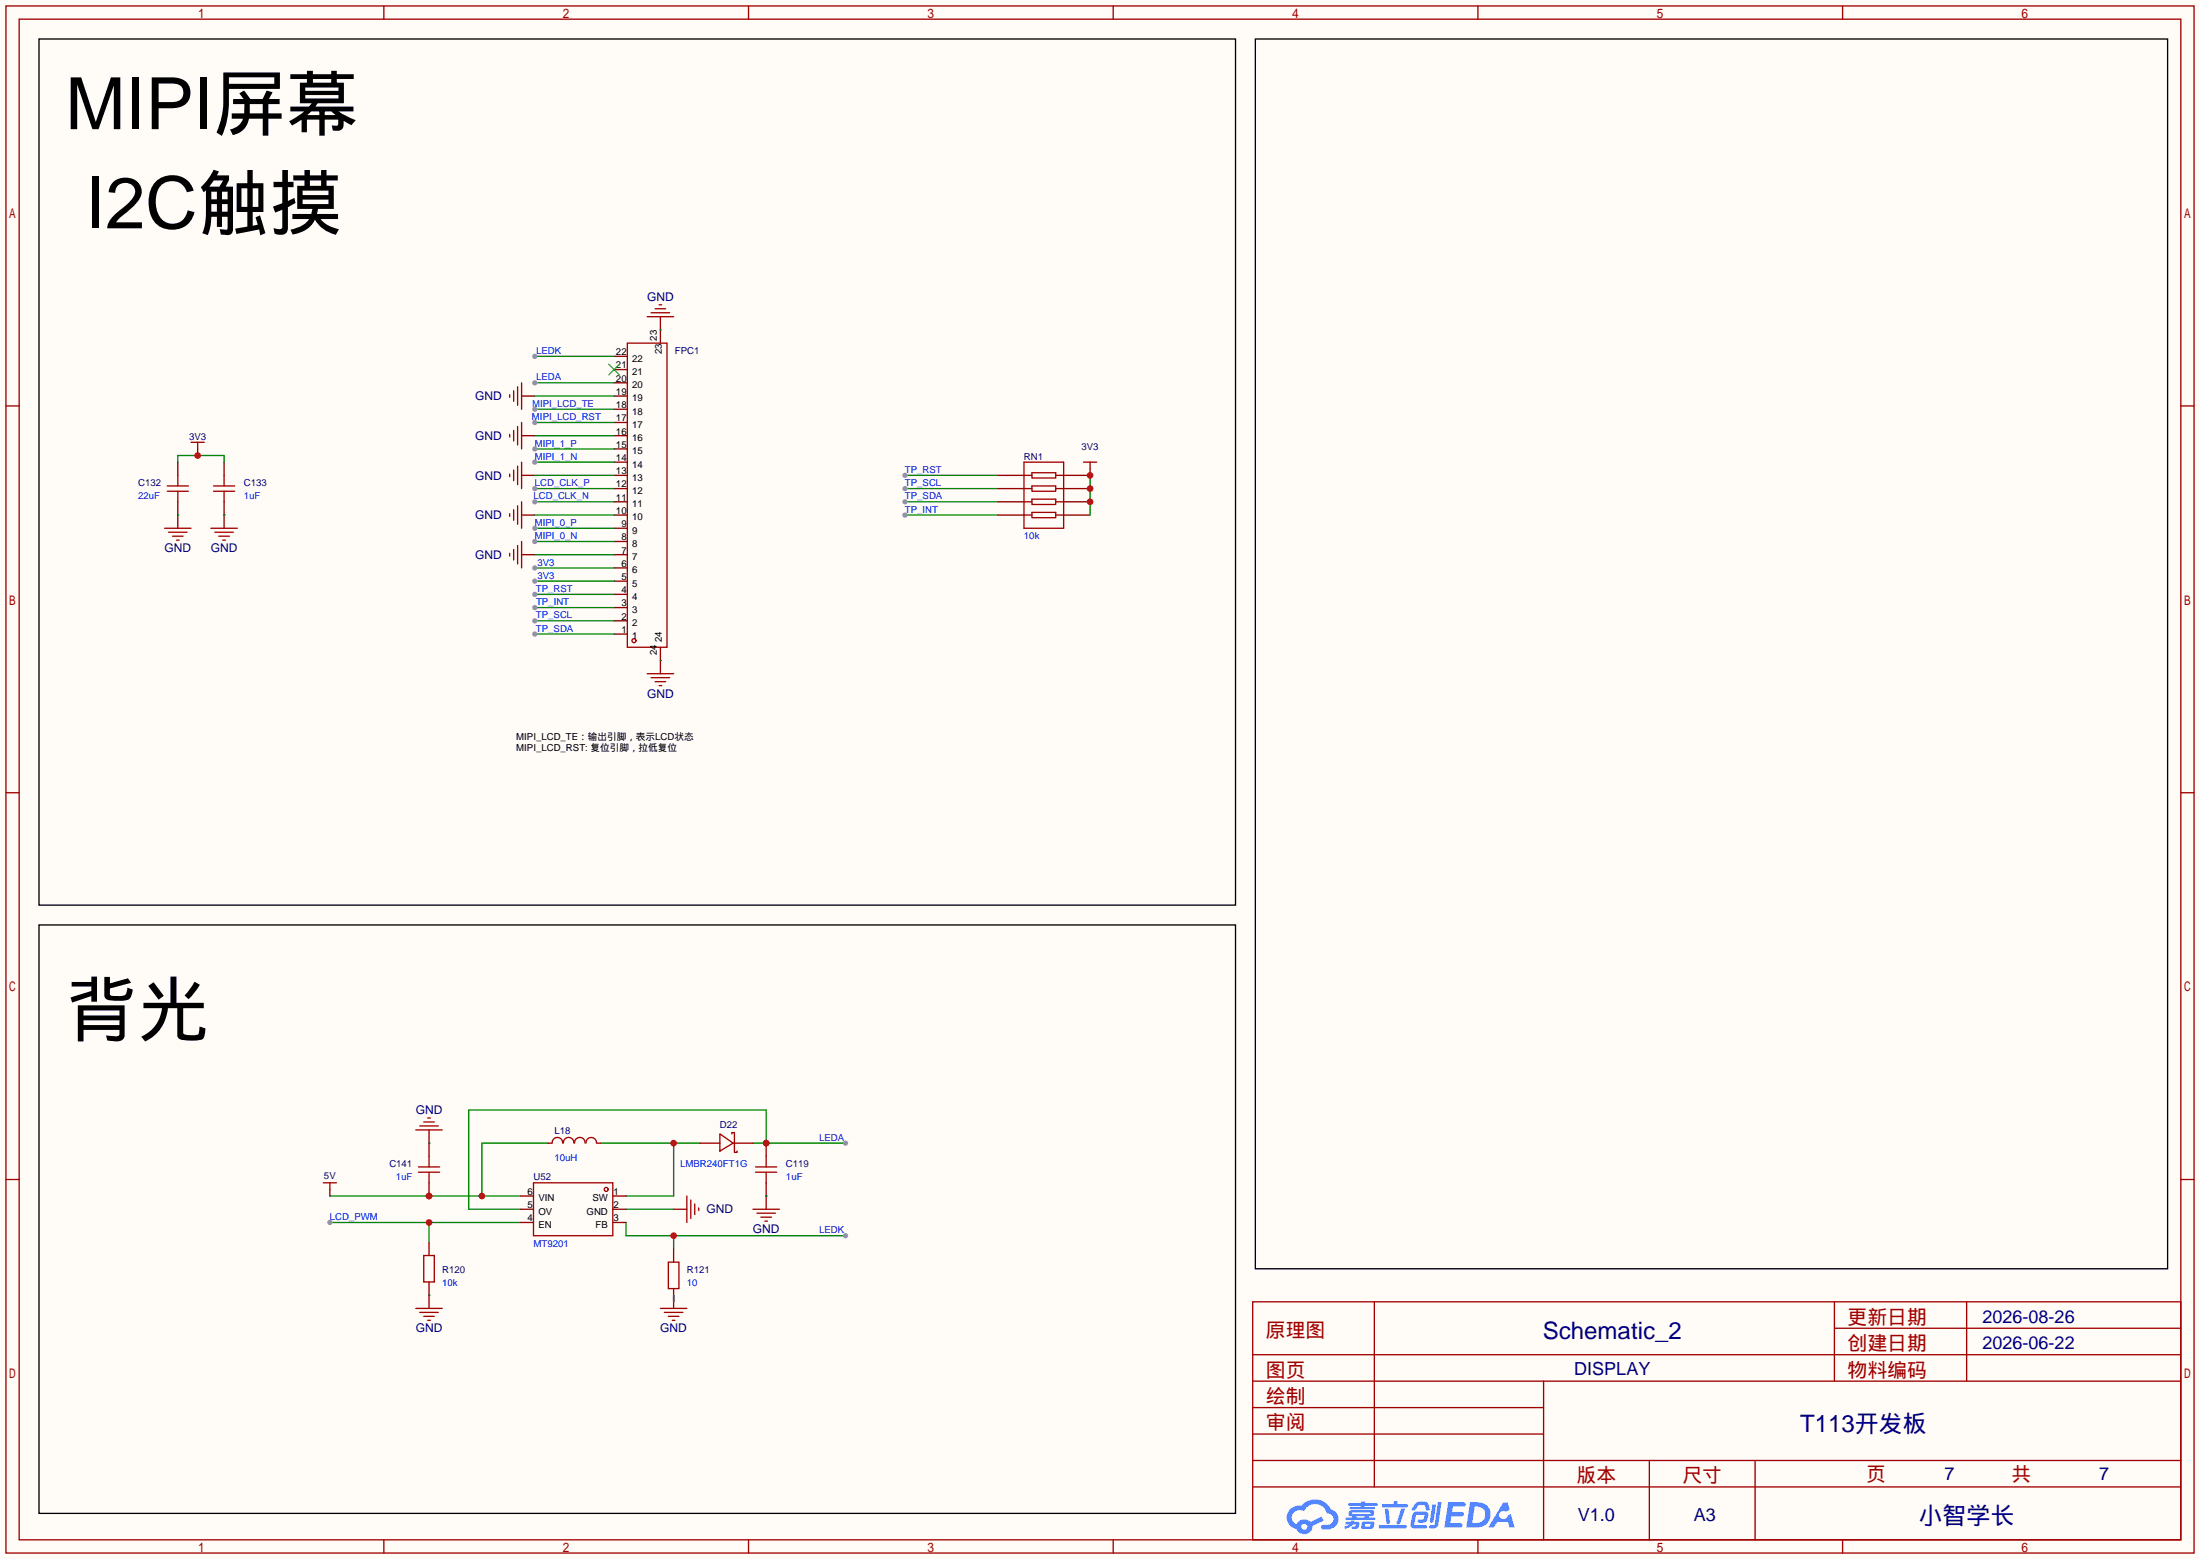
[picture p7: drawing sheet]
<svg xmlns="http://www.w3.org/2000/svg" width="423mm" height="299mm" viewBox="0 0 423 299" stroke-linecap="round" stroke-linejoin="round" font-family="sans-serif">
<path d="M0 0h422.7v299.5h-422.7z" fill="#fffcf7"/>
<g fill="none" stroke="#a10000" stroke-width=".25">
<path d="M1.1 1.1h420.4v297.2h-420.4zM3.7 3.7h415.3v292.1h-415.3zM73.7 1.1v2.6M143.8 1.1v2.6M213.9 1.1v2.6M283.9 1.1v2.6M354 1.1v2.6M1.1 78h2.6M419 78h2.5M1.1 152.3h2.6M419 152.3h2.5M1.1 226.6h2.6"/>
<path d="M419 226.6h2.5M240.7 250.1h178.3v45.7h-178.3zM264 250.1v35.5M352.4 250.1v15.2M352.4 255.1h66.6M377.8 250.1v15.2M240.7 270.4h55.8M240.7 265.3h178.3M240.7 275.5h55.8M240.7 260.2h178.3M296.5 265.3v30.5M73.7 295.8v2.5"/>
<path d="M143.8 295.8v2.5M213.9 295.8v2.5M240.7 285.6h178.3M240.7 280.5h178.3M283.9 295.8v2.5M316.9 280.5v15.3M337.2 280.5v15.3M354 295.8v2.5"/>
</g>
<g fill="#5487ff">
<path d="M278.2 288.5h2.2a.97 .97 0 0 1 1.2 .5 .53 .53 0 0 1-.7 .4h-1.8l-.1 1h1.8a.43 .43 0 0 1 .4 .5 .43 .43 0 0 1-.4 .4h-2l-.2 1.3h1.7a.45 .45 0 0 1 .6 .2 .45 .45 0 0 1-.1 .6h-3.3z"/>
<path d="M288.8 288.6h.8l.4 1.4-.7 .4a.82 .82 0 0 0-1.1 .1 .82 .82 0 0 0 0 1.2 .82 .82 0 0 0 1.2-.1l.3-.5 .6-.3 .7 2.6h-1l-.3-1h-2.1l-.6 1h-1z"/>
<path d="M275.2 289h.7l-.5 3.2a.36 .36 0 0 1-.4 .3 .36 .36 0 0 1-.3-.3z"/>
<path d="M276.2 288.5h.7l-.6 4.3a1.13 1.13 0 0 1-1.7 .6l.1-.4 .8-.1 .1-.1z"/>
<path d="M271.9 288.8l.6-.3h1.1a.77 .77 0 0 1 .8 .5l.3 1-.1 .1h-.6l-.3-.9-.2-.1h-1l-.7 1h-.6v-.2z"/>
<path d="M271.5 290.7l.5-.4h1.7a.66 .66 0 0 1 .6 1l-.1 .4a.81 .81 0 0 1-.9 .8h-.6a.32 .32 0 0 1-.3-.4 .32 .32 0 0 1 .3-.2l.8-.1 .2-.8h-1.7l-.3 1.9 2.2 .1a.32 .32 0 0 1 .3 .3 .32 .32 0 0 1-.4 .3h-2.2l-.5-.3-.1-.5z"/>
<path d="M264.9 293h5.1a.33 .33 0 0 1 .3 .3 .33 .33 0 0 1-.4 .3h-4.9l-.1-.1z"/>
<path d="M269.2 289.8h.7l-.6 2a1.04 1.04 0 0 1-.7 1l-.3-.3z"/>
<path d="M266 289.8h.7l.3 2.6a.34 .34 0 0 1-.3 .4 .34 .34 0 0 1-.3-.3z"/>
<path d="M265.5 288.9h2.2l.2-.5h.6l-.1 .5h1.8a.32 .32 0 0 1 .3 .4 .32 .32 0 0 1-.3 .3h-4.5l-.2-.2z"/>
<path d="M258.5 292.3h1l.1-.2h.6l-.1 .2 .9 .1a.82 .82 0 0 1-.6 1.3h-.7v-.5l.7-.1v-.3h-.5l-.4 .4-1.1 .5-.2-.4 1-.5h-.7z"/>
<path d="M259.1 288.8h2.4l.1-.4h.7l-.1 .4h2.2l.3 .2-.3 .2h-2.2l-.1 .3h1.8l.3 .2-.3 .2h-4.5l-.1-.2v-.2h2.1v-.3h-2.2l-.2-.1z"/>
<path d="M282.4 288.5l-.7 4.9h1.7a2.47 2.47 0 0 0 2.8-1.7 2.47 2.47 0 0 0-1.4-3zM283.3 289.4a1.61 1.61 0 0 1 2.1 1.4 1.61 1.61 0 0 1-1.9 1.8h-.7z"/>
<path d="M259.2 290.3a.55 .55 0 0 0-.1 .7 .55 .55 0 0 0 .7 .2l.1 .3h-1.4v.4h5.5l.2-.1-.2-.3h-1.1l.1-.3a.7 .7 0 0 0 .9-.2 .7 .7 0 0 0-.1-.9h-4.1zM259.8 290.5h3.4l.1 .1-.2 .3h-3.2l-.1-.2zM260.6 291.2h1.6l-.1 .3h-1.5z"/>
<path d="M261.7 292.4a1.05 1.05 0 0 0 0 1.2 2.91 2.91 0 0 0 2.1-.1 .98 .98 0 0 0 .1-1.2l-1.7-.1zM262.3 292.7h.8h.2l-.1 .4-.2 .2-.8-.1z"/>
<path d="M247.9 289.9a2.23 2.23 0 0 0-.6 2.3 2.23 2.23 0 0 0 1.8 1.5 1.58 1.58 0 0 0 1.7 1 1.58 1.58 0 0 0 1.3-1.6l2.2-1-.5-.8-2.1 1a1.65 1.65 0 0 0-2.6 .5 1.45 1.45 0 0 1-.8-2 1.45 1.45 0 0 1 2-.6l.3 .1a2.3 2.3 0 0 1 2.3-1.4 2.3 2.3 0 0 1 2 1.8 1.12 1.12 0 0 1 1.3 1 1.12 1.12 0 0 1-1.1 1.2h-.7a.45 .45 0 0 0-.6 .4 .45 .45 0 0 0 .4 .5 2.21 2.21 0 0 0 2.3-.6 2.21 2.21 0 0 0 .5-2.2 2.13 2.13 0 0 0-1.4-1.1 3.3 3.3 0 0 0-5.5-.7l-1.2 .1zM250 293.3a.6 .6 0 0 1 1.2 0 .6 .6 0 0 1-1.2 0z"/>
</g>
<path d="M191.6 91.3h5.1M191.6 93.9h5.1M191.6 96.4h5.1M191.6 98.9h5.1M204.3 91.3h5.1M204.3 93.9h5.1M204.3 96.4h5.1M204.3 98.9h5.1" fill="none" stroke="#870000" stroke-width=".25"/>
<g fill="none" stroke="#a10000" stroke-width=".25">
<path d="M196.7 98.9h1.5M196.7 88.8h7.6v12.7h-7.6zM196.7 91.3h1.5M196.7 96.4h1.5M196.7 93.9h1.5M198.2 90.8h4.6v1h-4.6zM198.2 93.3h4.6v1.1h-4.6zM198.2 95.9h4.6v1h-4.6zM198.2 98.4h4.6v1h-4.6zM202.8 98.9h1.5M202.8 91.3h1.5M202.8 96.4h1.5"/>
<path d="M202.8 93.9h1.5"/>
</g>
<path d="M173.9 91.3h17.7" fill="none" stroke="#008700" stroke-width=".25"/>
<circle cx="173.9" cy="91.3" r=".51" fill="#999"/>
<path d="M173.9 93.9h17.7" fill="none" stroke="#008700" stroke-width=".25"/>
<circle cx="173.9" cy="93.9" r=".51" fill="#999"/>
<path d="M173.9 96.4h17.7" fill="none" stroke="#008700" stroke-width=".25"/>
<circle cx="173.9" cy="96.4" r=".51" fill="#999"/>
<path d="M173.9 98.9h17.7" fill="none" stroke="#008700" stroke-width=".25"/>
<circle cx="173.9" cy="98.9" r=".51" fill="#999"/>
<path d="M209.4 90v1.3" fill="none" stroke="#870000" stroke-width=".25"/>
<path d="M208.2 88.8h2.5M209.4 88.8v1.2" fill="none" stroke="#a10000" stroke-width=".25"/>
<path d="M209.4 91.3v7.6" fill="none" stroke="#008700" stroke-width=".25"/>
<g fill="#c00">
<circle cx="209.4" cy="93.9" r=".63"/>
<circle cx="209.4" cy="91.3" r=".63"/>
<circle cx="209.4" cy="96.4" r=".63"/>
</g>
<path d="M63.4 234.8h36.5M82.4 234.8v3.8" fill="none" stroke="#008700" stroke-width=".25"/>
<circle cx="82.4" cy="234.8" r=".63" fill="#c00"/>
<circle cx="63.4" cy="234.8" r=".51" fill="#999"/>
<path d="M82.4 238.6v2.6M82.4 246.3v5" fill="none" stroke="#870000" stroke-width=".25"/>
<path d="M79.9 251.3h5.1M80.6 252.1h3.6M81.4 241.2h2v5.1h-2zM81.4 252.9h2M82.2 253.6h.5" fill="none" stroke="#a10000" stroke-width=".25"/>
<path d="M105.3 219.6h-12.7v10.1M63.4 229.7h36.5M82.4 248.8h.1" fill="none" stroke="#008700" stroke-width=".25"/>
<g fill="#c00">
<circle cx="92.6" cy="229.7" r=".63"/>
<circle cx="82.4" cy="229.7" r=".63"/>
</g>
<path d="M82.4 217v2.6" fill="none" stroke="#870000" stroke-width=".25"/>
<path d="M79.9 217h5.1M80.6 216.3h3.6M81.4 215.5h2M82.2 214.8h.5" fill="none" stroke="#a10000" stroke-width=".25"/>
<path d="M115.4 219.6h19.1M129.4 219.6v10.1h-9.1" fill="none" stroke="#008700" stroke-width=".25"/>
<circle cx="129.4" cy="219.6" r=".63" fill="#c00"/>
<path d="M144.7 219.6h17.7M147.2 219.6v-6.4h-57.2v19.1h9.9" fill="none" stroke="#008700" stroke-width=".25"/>
<circle cx="147.2" cy="219.6" r=".63" fill="#c00"/>
<circle cx="162.4" cy="219.6" r=".51" fill="#999"/>
<path d="M120.3 234.8v2.6h42.1M129.4 237.4v2.5" fill="none" stroke="#008700" stroke-width=".25"/>
<circle cx="129.4" cy="237.4" r=".63" fill="#c00"/>
<circle cx="162.4" cy="237.4" r=".51" fill="#999"/>
<path d="M147.2 219.6v2.5M129.4 239.9v2.5M129.4 232.3h2.6M129.4 247.5v3.8" fill="none" stroke="#870000" stroke-width=".25"/>
<path d="M132 229.7v5.1M132.7 230.5v3.6M133.5 231.3v2M134.2 232v.5M147.2 225.2v2M126.9 251.3h5.1M127.6 252.1h3.6M128.4 242.4h2v5.1h-2zM128.4 252.9h2M129.2 253.6h.5" fill="none" stroke="#a10000" stroke-width=".25"/>
<path d="M120.3 232.3h9.1M129.4 248.8v1.3" fill="none" stroke="#008700" stroke-width=".25"/>
<circle cx="147.2" cy="219.6" r=".63" fill="#c00"/>
<g fill="none" stroke="#a10000" stroke-width=".25">
<path d="M125.9 59.3h2M126.6 58.5h.5M97.9 75.8v.5M98.7 75.1v2M99.4 74.3v3.6M100.2 73.5v5.1M124.3 60.8h5.1M125.1 60.1h3.6M32.1 93.3h4.1M32.1 94.4h4.1M34.2 91.3v2M34.2 94.4v2"/>
<path d="M41 93.3h4.1M41 94.4h4.1M43.1 91.3v2M43.1 94.4v2M97.9 83.4v.5M97.9 91.1v.5M97.9 98.7v.5M98.7 82.7v2M98.7 90.3v2M98.7 97.9v2M99.4 81.9v3.6M99.4 89.5v3.6"/>
<path d="M99.4 97.2v3.5M100.2 81.2v5M100.2 88.8v5.1M100.2 96.4v5.1M31.6 101.5h5.1M32.4 102.2h3.5M33.1 103h2.1M33.9 103.8h.5M40.5 101.5h5.1M41.3 102.2h3.5M42 103h2.1M42.8 103.8h.5"/>
<path d="M97.9 106.3v.5M98.7 105.5v2.1M99.4 104.8v3.5M100.2 104v5.1M124.3 129.4h5.1M125.1 130.2h3.6M125.9 130.9h2M126.6 131.7h.5M106.1 219.6a1.01 1.01 0 0 1 1-1.1 1.01 1.01 0 0 1 1 1.1M108.2 219.6a1.01 1.01 0 0 1 1-1.1 1.01 1.01 0 0 1 1.1 1.1M110.4 219.6a1.01 1.01 0 0 1 1-1.1 1.01 1.01 0 0 1 1 1.1M112.6 219.6a1.01 1.01 0 0 1 1-1.1 1.01 1.01 0 0 1 1 1.1"/>
<path d="M138.3 217.8l2.5 1.8-2.5 1.5zM140.6 217.8v-.2h.5v3.8h.5v-.3M82.4 222.1v2.1M102.5 227.2h15.2v10.2h-15.2zM144.7 232.3h5M145.2 224.2h4M145.2 225.2h4M145.4 233h3.6M146.2 233.8h2M146.9 234.6h.5M147.2 222.1v2.1"/>
<circle cx="116.5" cy="228.5" r=".38"/>
</g>
<g fill="none" stroke="#870000" stroke-width=".25">
<path d="M100.2 76.1h2.5M126.9 60.8v2.6M34.2 88.8v2.5M34.2 96.4v5.1M43.1 88.8v2.5M43.1 96.4v5.1M100.2 98.9h2.5M100.2 91.3h2.5M100.2 83.7h2.5M100.2 106.6h2.5M126.9 126.9v2.5M105.3 219.6h.7"/>
<path d="M114.7 219.6h.7M134.5 219.6h3.8M140.8 219.6h3.9M82.4 227.2v2.5M99.9 229.7h2.6M99.9 232.3h2.6M99.9 234.8h2.6M117.7 229.7h2.6M117.7 232.3h2.6M117.7 234.8h2.6M147.2 227.2v5.1"/>
</g>
<path d="M34.2 98.9h.1M34.2 88.8v-1.3h8.9v1.3M43.1 98.9h.1M147.2 229.7h.1" fill="none" stroke="#008700" stroke-width=".25"/>
<circle cx="82.4" cy="229.7" r=".63" fill="#c00"/>
<path d="M62.1 227.2h2.5M63.4 227.2v1.3M80.4 225.2h4.1M80.4 224.2h4.1M82.4 225.2v2" fill="none" stroke="#a10000" stroke-width=".25"/>
<path d="M38 86.2v1.3M82.4 219.6v2.5M63.4 228.5v1.2" fill="none" stroke="#870000" stroke-width=".25"/>
<path d="M82.4 219.6h.1" fill="none" stroke="#008700" stroke-width=".25"/>
<path d="M7.5 7.5h229.9v166.4h-229.9zM241.2 7.5h175.2v236.2h-175.2zM7.5 177.7h229.9v113h-229.9z" fill="none" stroke="#000" stroke-width=".25"/>
<circle cx="38" cy="87.5" r=".63" fill="#c00"/>
<g fill="none" stroke="#a10000" stroke-width=".25">
<path d="M120.5 65.9h7.6v58.4h-7.6zM36.7 85h2.5M38 85v1.2"/>
<circle cx="121.8" cy="123.1" r=".38"/>
</g>
<g fill="none" stroke="#870000" stroke-width=".25">
<path d="M118 78.6h2.5M118 76.1h2.5M118 73.5h2.5M118 71h2.5M118 68.5h2.5M126.9 63.4v2.5M118 98.9h2.5M118 96.4h2.5M118 93.9h2.5M118 91.3h2.5M118 88.8h2.5M118 86.2h2.5"/>
<path d="M118 83.7h2.5M118 81.2h2.5M118 119.3h2.5M118 116.7h2.5M118 114.2h2.5M118 111.6h2.5M118 109.1h2.5M118 106.6h2.5M118 104h2.5M118 101.5h2.5M118 121.8h2.5M126.9 124.3v2.6"/>
</g>
<path d="M117 70l2 2M119 70l-2 2" fill="none" stroke="#3c3" stroke-width=".25"/>
<path d="M102.7 68.5h15.3" fill="none" stroke="#008700" stroke-width=".25"/>
<circle cx="102.7" cy="68.5" r=".51" fill="#999"/>
<path d="M102.7 73.5h15.3" fill="none" stroke="#008700" stroke-width=".25"/>
<circle cx="102.7" cy="73.5" r=".51" fill="#999"/>
<path d="M102.7 76.1h15.3M102.7 98.9h15.3M102.7 91.3h15.3M102.7 83.7h15.3M102.7 88.8h15.3" fill="none" stroke="#008700" stroke-width=".25"/>
<circle cx="102.7" cy="88.8" r=".51" fill="#999"/>
<path d="M102.7 96.4h15.3M102.7 106.6h15.3" fill="none" stroke="#008700" stroke-width=".25"/>
<circle cx="102.7" cy="96.4" r=".51" fill="#999"/>
<path d="M102.7 119.3h15.3" fill="none" stroke="#008700" stroke-width=".25"/>
<circle cx="102.7" cy="119.3" r=".51" fill="#999"/>
<path d="M102.7 86.2h15.3" fill="none" stroke="#008700" stroke-width=".25"/>
<circle cx="102.7" cy="86.2" r=".51" fill="#999"/>
<path d="M102.7 93.9h15.3" fill="none" stroke="#008700" stroke-width=".25"/>
<circle cx="102.7" cy="93.9" r=".51" fill="#999"/>
<path d="M102.7 121.8h15.3" fill="none" stroke="#008700" stroke-width=".25"/>
<circle cx="102.7" cy="121.8" r=".51" fill="#999"/>
<path d="M102.7 101.5h15.3" fill="none" stroke="#008700" stroke-width=".25"/>
<circle cx="102.7" cy="101.5" r=".51" fill="#999"/>
<path d="M102.7 104h15.3" fill="none" stroke="#008700" stroke-width=".25"/>
<circle cx="102.7" cy="104" r=".51" fill="#999"/>
<path d="M102.7 109.1h15.3" fill="none" stroke="#008700" stroke-width=".25"/>
<circle cx="102.7" cy="109.1" r=".51" fill="#999"/>
<path d="M102.7 111.6h15.3" fill="none" stroke="#008700" stroke-width=".25"/>
<circle cx="102.7" cy="111.6" r=".51" fill="#999"/>
<path d="M102.7 114.2h15.3" fill="none" stroke="#008700" stroke-width=".25"/>
<circle cx="102.7" cy="114.2" r=".51" fill="#999"/>
<path d="M102.7 116.7h15.3" fill="none" stroke="#008700" stroke-width=".25"/>
<circle cx="102.7" cy="116.7" r=".51" fill="#999"/>
<path d="M102.7 78.6h15.3" fill="none" stroke="#008700" stroke-width=".25"/>
<circle cx="102.7" cy="78.6" r=".51" fill="#999"/>
<path d="M102.7 81.2h15.3" fill="none" stroke="#008700" stroke-width=".25"/>
<circle cx="102.7" cy="81.2" r=".51" fill="#999"/>
<path d="M126.9 63.4h.1M126.9 126.9h.1" fill="none" stroke="#008700" stroke-width=".25"/>
<g font-size="13.9">
<text x="12.6" y="24.8">MIPI屏幕</text>
<text x="16.4" y="43.9">I2C触摸</text>
<text x="12.6" y="198.8">背光</text>
</g>
<g font-size="4.6" fill="#000080">
<text x="296.4" y="257.2">Schematic_2</text>
<text x="345.8" y="275">T113开发板</text>
<text x="368.6" y="292.8">小智学长</text>
</g>
<g font-size="3.8" fill="#a00000">
<text x="243.2" y="256.8">原理图</text>
<text x="355" y="254.3">更新日期</text>
<text x="355" y="259.3">创建日期</text>
<text x="243.2" y="269.5">绘制</text>
<text x="243.2" y="264.4">图页</text>
<text x="355" y="264.4">物料编码</text>
<text x="243.2" y="274.6">审阅</text>
<text x="302.9" y="284.7">版本</text>
<text x="323.2" y="284.7">尺寸</text>
<text x="358.5" y="284.5">页</text>
<text x="386.5" y="284.5">共</text>
</g>
<g font-size="3.5" fill="#000080">
<text x="380.9" y="254">2026-08-26</text>
<text x="380.9" y="259.1">2026-06-22</text>
<text x="302.4" y="264.2">DISPLAY</text>
<text x="373.6" y="284.3">7</text>
<text x="403.3" y="284.3">7</text>
<text x="303.1" y="292.1">V1.0</text>
<text x="325.4" y="292.1">A3</text>
</g>
<g font-size="2.3" fill="#000080">
<text x="124.3" y="57.8">GND</text>
<text x="91.3" y="76.9">GND</text>
<text x="91.3" y="84.5">GND</text>
<text x="91.3" y="92.1">GND</text>
<text x="91.3" y="99.7">GND</text>
<text x="31.6" y="106.1">GND</text>
<text x="40.5" y="106.1">GND</text>
<text x="91.3" y="107.4">GND</text>
<text x="124.3" y="134">GND</text>
<text x="79.9" y="214">GND</text>
<text x="135.7" y="233.1">GND</text>
<text x="144.6" y="236.9">GND</text>
<text x="79.9" y="256">GND</text>
<text x="126.8" y="256">GND</text>
</g>
<g font-size="1.8">
<text x="126.2" y="65.4" transform="rotate(-90 126.2 65.4)">23</text>
<text x="118.3" y="70.8">21</text>
<text x="118.3" y="68.2">22</text>
<text x="121.5" y="69.5">22</text>
<text x="127.2" y="68" transform="rotate(-90 127.2 68)">23</text>
<text x="118.3" y="75.8">19</text>
<text x="118.3" y="73.3">20</text>
<text x="121.5" y="77.1">19</text>
<text x="121.5" y="74.6">20</text>
<text x="121.5" y="72">21</text>
<text x="118.3" y="83.5">16</text>
<text x="118.3" y="80.9">17</text>
<text x="118.3" y="78.4">18</text>
<text x="121.5" y="82.2">17</text>
<text x="121.5" y="79.7">18</text>
<text x="118.3" y="88.5">14</text>
<text x="118.3" y="86">15</text>
<text x="121.5" y="89.8">14</text>
<text x="121.5" y="87.3">15</text>
<text x="121.5" y="84.7">16</text>
<text x="118.3" y="93.6">12</text>
<text x="118.3" y="91.1">13</text>
<text x="121.5" y="94.9">12</text>
<text x="121.5" y="92.4">13</text>
<text x="118.3" y="98.7">10</text>
<text x="118.3" y="96.2">11</text>
<text x="119.4" y="101.2">9</text>
<text x="121.5" y="100">10</text>
<text x="121.5" y="97.4">11</text>
<text x="119.4" y="106.3">7</text>
<text x="119.4" y="103.8">8</text>
<text x="121.5" y="107.6">7</text>
<text x="121.5" y="105.1">8</text>
<text x="121.5" y="102.5">9</text>
<text x="119.4" y="113.9">4</text>
<text x="119.4" y="111.4">5</text>
<text x="119.4" y="108.9">6</text>
<text x="121.5" y="112.7">5</text>
<text x="121.5" y="110.1">6</text>
<text x="119.4" y="119">2</text>
<text x="119.4" y="116.5">3</text>
<text x="121.5" y="117.8">3</text>
<text x="121.5" y="115.2">4</text>
<text x="119.4" y="121.6">1</text>
<text x="121.5" y="122.8">1</text>
<text x="121.5" y="120.3">2</text>
<text x="126.2" y="125.9" transform="rotate(-90 126.2 125.9)">24</text>
<text x="127.2" y="123.3" transform="rotate(-90 127.2 123.3)">24</text>
<text x="99.2" y="142.2">MIPI_LCD_TE：输出引脚，表示LCD状态</text>
<text x="99.2" y="144.2">MIPI_LCD_RST: 复位引脚，拉低复位</text>
<text x="101.3" y="232.1">5</text>
<text x="101.3" y="229.5">6</text>
<text x="103.4" y="233.3">OV</text>
<text x="103.4" y="230.8">VIN</text>
<text x="112.7" y="233.3">GND</text>
<text x="113.8" y="230.8">SW</text>
<text x="117.9" y="229.5">1</text>
<text x="117.9" y="232.1">2</text>
<text x="101.3" y="234.6">4</text>
<text x="103.4" y="235.9">EN</text>
<text x="114.4" y="235.9">FB</text>
<text x="117.9" y="234.6">3</text>
</g>
<g font-size="1.8" fill="#00f">
<text x="103" y="68">LEDK</text>
<text x="103" y="73.1">LEDA</text>
<text x="102.2" y="80.7">MIPI_LCD_RST</text>
<text x="102.2" y="78.2">MIPI_LCD_TE</text>
<text x="102.7" y="88.3">MIPI_1_N</text>
<text x="102.7" y="85.8">MIPI_1_P</text>
<text x="26.5" y="95.9">22uF</text>
<text x="46.9" y="95.9">1uF</text>
<text x="102.5" y="95.9">LCD_CLK_N</text>
<text x="102.7" y="93.4">LCD_CLK_P</text>
<text x="173.9" y="90.9">TP_RST</text>
<text x="173.9" y="93.4">TP_SCL</text>
<text x="173.9" y="95.9">TP_SDA</text>
<text x="102.7" y="101">MIPI_0_P</text>
<text x="173.9" y="98.5">TP_INT</text>
<text x="102.7" y="103.6">MIPI_0_N</text>
<text x="196.7" y="103.6">10k</text>
<text x="103" y="113.7">TP_RST</text>
<text x="103.3" y="108.6">3V3</text>
<text x="103.3" y="111.2">3V3</text>
<text x="103" y="118.8">TP_SCL</text>
<text x="103" y="116.3">TP_INT</text>
<text x="103" y="121.3">TP_SDA</text>
<text x="157.4" y="219.1">LEDA</text>
<text x="76.1" y="226.7">1uF</text>
<text x="106.6" y="222.9">10uH</text>
<text x="130.7" y="224.2">LMBR240FT1G</text>
<text x="151" y="226.7">1uF</text>
<text x="63.4" y="234.4">LCD_PWM</text>
<text x="102.5" y="239.4">MT9201</text>
<text x="157.4" y="236.9">LEDK</text>
<text x="85" y="247.1">10k</text>
<text x="132" y="247.1">10</text>
</g>
<g font-size="1.8" fill="#000080">
<text x="129.7" y="68">FPC1</text>
<text x="36.3" y="84.5">3V3</text>
<text x="196.7" y="88.3">RN1</text>
<text x="207.8" y="86.5">3V3</text>
<text x="26.5" y="93.4">C132</text>
<text x="46.9" y="93.4">C133</text>
<text x="106.6" y="217.9">L18</text>
<text x="138.3" y="216.6">D22</text>
<text x="62.2" y="226.5">5V</text>
<text x="74.8" y="224.2">C141</text>
<text x="102.5" y="226.7">U52</text>
<text x="151" y="224.2">C119</text>
<text x="85" y="244.5">R120</text>
<text x="132" y="244.5">R121</text>
</g>
</svg>
